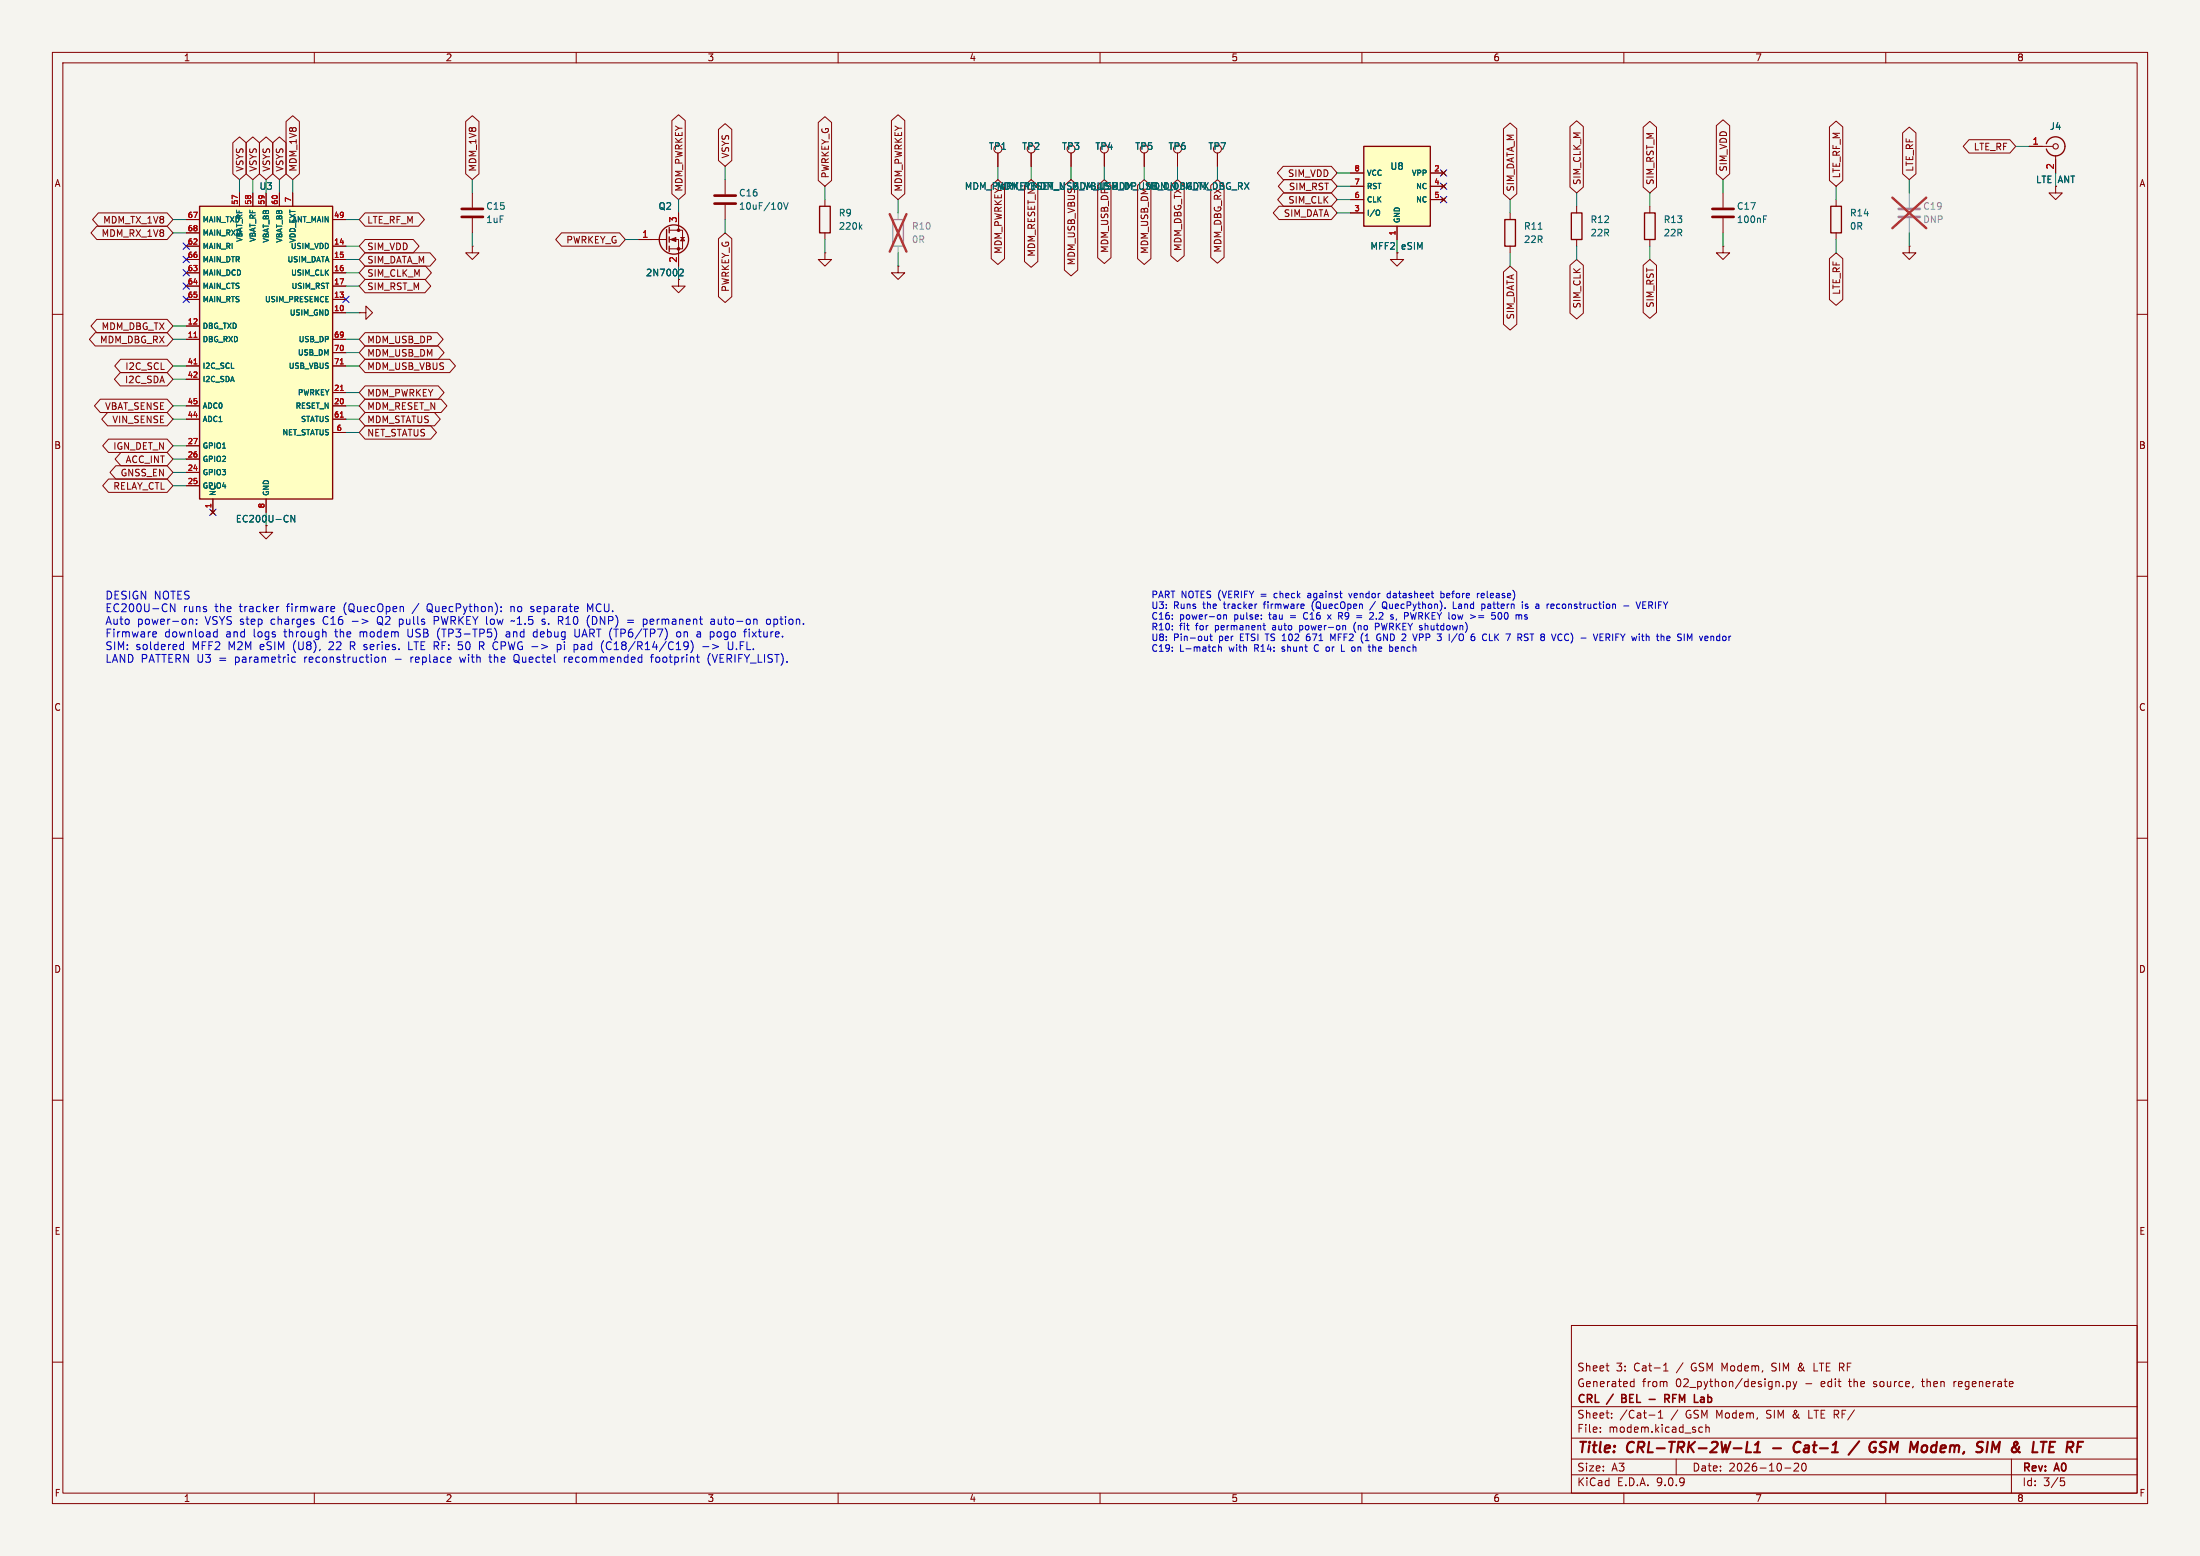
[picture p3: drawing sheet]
<svg xmlns="http://www.w3.org/2000/svg" width="420mm" height="297mm" viewBox="0 0 420 297" stroke-linecap="round" stroke-linejoin="round" font-family="sans-serif">
<path d="M0 0h420v297h-420z" fill="#f5f4ef" stroke="#f5f4ef" stroke-width=".19"/>
<g fill="none" stroke="#840000" stroke-width=".19">
<path d="M10 10h400v277h-400zM12 12h396v273h-396zM60 10v2M110 10v2M160 10v2M210 10v2M260 10v2M310 10v2M360 10v2M157.5 38.1v1.3M328.9 36.8v2.8M157.5 48.3v1.2h1.2l-1.2 1.3-1.3-1.3h1.3"/>
<path d="M157.5 48.3h.1M157.5 44.5v1.2M171.4 50.8v1.3h1.3l-1.3 1.2-1.2-1.2h1.2M171.4 50.8h.1M328.9 41.7v2.8M10 60h2M408 60h2M10 110h2M408 110h2M10 160h2M408 160h2M10 210h2"/>
<path d="M408 210h2M300 253h108v32h-108zM10 260h2M300 278.5h108M300 274.5h108M300 268.5h108M305.5 273.2v.2M305.5 272.5v.1M306.6 260.7h.6M307 261.7h.2M307.7 270.5v.2M307.7 269.8v.1"/>
<path d="M311.4 264.6h.5M311.4 263.8h.5M311.9 263.2v1.5M314.8 270.1h1.1M316.6 270.7h.8M316.6 269.6l.4-.4v1.5M317.6 261.7h.8M317.6 260.6l.4-.4v1.5M320 278.5v3M324.4 273.3h.6M324.4 272.5h.6M325.7 272.5l.2-.1 .3 .1 .1 .9"/>
<path d="M325.7 271.9v1.5M340.4 264.5v.2M341.1 263.8l.4-.1 .3 .3-.1 .6h-.6M341.1 263.7v1.5M342.3 263.7l.4 1M342.5 279.4l.6-.1 .2 .1 .1 .3-1 1.1h1M342.7 264.7l-.4 .5M343 263.7l-.3 1M344.1 279.4l.2-.1a.8 .8 0 0 1 .5 .7 .8 .8 0 0 1-.5 .8l-.2-.2-.2-.4zM345.3 269.2v1.5h.7M346.3 260.2v1.5h.7M366.8 263.7h.6"/>
<path d="M373 263.7v1M373.3 263.7l-.3 .3M384 278.5v6.5M408 260h2M60 285v2M110 285v2M160 285v2M210 285v2M260 285v2M300 281.5h108M310 285v2M340.7 280.2h1.2"/>
<path d="M360 285v2M393.4 282.1h.7M393.5 282.7h.4l.3 .2-.2 .6-.5 .1"/>
</g>
<path d="M333.6 275.2l-.3 2h1M334.9 277.2h1.1M335 275.8l.7-.6-.3 2M338.5 276.4h1.5M343.4 275.2a1.07 1.07 0 0 0-1 .8 1.07 1.07 0 0 0 .6 1.2l.4-.1M354.9 275.1l-2 2.6M357.7 276.3h.4l-.2 .8M358 275.2l.1 .1M358.8 277.1l.7 .1M359.9 275.2l-.7 .1a.46 .46 0 0 0-.3 .5 .46 .46 0 0 0 .4 .4l.3 .1M381.8 275.2l-.9 1.4-.5-1.4-.2 2M388 277.2h1" fill="none" stroke="#840000" stroke-width=".4"/>
<path d="M309.6 266.9h.5M310.1 266.2h-.5v1.5h.6M314.8 267.1h1.2M317.8 267l.7-.1 .2-.2-.1-.4-.2-.1h-.6v1.5M318.2 267l.5 .7M324.7 267.6h.6M324.7 266.8h.6v.9M325.3 267l-.6 .2" fill="none" stroke="#840000" stroke-width=".3"/>
<path d="M326.9 39.9h4.1M326.9 41.4h4.1" fill="none" stroke="#840000" stroke-width=".51"/>
<path d="M164.2 43.3l.3 .5M164.5 42.9l-.4 .5M336.7 41.8h.4M336.7 41.2h.6" fill="none" stroke="#006464" stroke-width=".19"/>
<path d="M170.4 41.9h2.1v5.1h-2.1z" fill="none" stroke="#9c9b98" stroke-width=".25"/>
<path d="M171.4 40.6v1.3M171.4 47v1.3" fill="none" stroke="#9c9b98" stroke-width=".19"/>
<path d="M169.8 40.9l3.3 7.1M173.1 40.9l-3.3 7.1" fill="none" stroke="#e12e31" stroke-width=".46"/>
<path d="M156.5 39.4h2v5.1h-2z" fill="none" stroke="#840000" stroke-width=".25"/>
<path d="M38.1 39.4h25.4v55.9h-25.4z" fill="#ffffc2"/>
<g fill="none" stroke="#840000" stroke-width=".25">
<path d="M38.1 39.4h25.4v55.9h-25.4zM349.5 39.4h2v5.1h-2zM390.7 27.4a1.81 1.81 0 0 1 2.7-1 1.81 1.81 0 0 1 .1 3 1.81 1.81 0 0 1-2.8-1M127.3 43.8v3.8M127.8 43.4v1.1M127.8 45.2v1M127.8 47v1M287.3 41.9h2v5.1h-2zM300 40.6h2v5.1h-2zM313.9 40.6h2.1v5.1h-2.1z"/>
<circle cx="128.7" cy="45.7" r="2.79"/>
</g>
<g fill="none" stroke="#840000" stroke-width=".19">
<path d="M45.7 36.8v2.6M48.3 36.8v2.6M50.8 36.8v2.6M53.3 36.8v2.6M55.9 36.8v2.6M90.2 36.8v2.8M138.4 34.3v2.8M138.4 39.1v2.8M190.5 29.2v2.6M196.8 29.2v2.6M204.5 29.2v2.6M210.8 29.2v2.6"/>
<path d="M218.4 29.2v2.6M224.8 29.2v2.6M232.4 29.2v2.6M301 39.4v1.2M315 39.4v1.2M350.5 38.1v1.3M387.3 27.9h4.6M392.4 35.6v1.2h1.3l-1.3 1.3-1.2-1.3h1.2M392.4 29.7v3.3M35.6 41.9h2.5M35.6 44.5h2.5M35.6 47h2.5"/>
<path d="M35.6 49.5h2.5M35.6 52.1h2.5M35.6 54.6h2.5M35.6 57.2h2.5M63.5 41.9h2.5M63.5 47h2.5M63.5 49.5h2.5M63.5 52.1h2.5M63.5 54.6h2.5M63.5 57.2h2.5M63.5 59.7h2.5M68.6 59.7h1.2v-1.3l1.3 1.3-1.3 1.3v-1.3"/>
<path d="M68.6 59.7h.1M90.2 47v1.3h1.2l-1.2 1.2-1.3-1.2h1.3M90.2 47h.1M90.2 41.7v2.8M121.9 45.7h5.4M127.8 43.9h2.5v3.6h-2.5M127.8 45.7h1.7v5.1M129.5 53.3v1.3h1.3l-1.3 1.3-1.2-1.3h1.2M129.5 40.6v3.3M129.9 45.3h.8M130.3 45.3l.4 .7h-.8zM266.7 48.3v1.2h1.3l-1.3 1.3-1.3-1.3h1.3"/>
<path d="M266.7 48.3h.1M288.3 40.6v1.3M288.3 47v1.3M301 45.7v1.3M315 45.7v1.3M328.9 47v1.3h1.3l-1.3 1.2-1.2-1.2h1.2M328.9 47h.1M350.5 44.5v1.2M364.5 47v1.3h1.3l-1.3 1.2-1.3-1.2h1.3M364.5 47h.1M35.6 62.2h2.5M35.6 64.8h2.5"/>
<path d="M35.6 69.9h2.5M35.6 72.4h2.5M35.6 77.5h2.5M63.5 64.8h2.5M63.5 69.9h2.5M63.5 77.5h2.5M63.5 67.3h2.5M63.5 74.9h2.5M35.6 80h2.5M35.6 85.1h2.5M35.6 87.6h2.5M35.6 90.2h2.5"/>
<path d="M35.6 92.7h2.5M40.3 97.4l.7 .8M40.6 95.3v2.5M41 97.4l-.7 .8M50.8 95.3v2.5M63.5 80h2.5M63.5 82.6h2.5M50.8 100.3v1.3h1.3l-1.3 1.3-1.3-1.3h1.3"/>
</g>
<path d="M37 64.4h.6M37 69.5h.6M65 69.5h.5M65 74.5h.5M65 79.6h.5" fill="none" stroke="#a90000" stroke-width=".19"/>
<path d="M149.2 38.9v.8M149.6 38.7l.4 1.2 .5-1.2M129.9 51.4h.4l.1 .3-.7 .9h.7M293.7 43.8h.7M56.3 98.4v1.2l-.8-1.2v1.2" fill="none" stroke="#006464" stroke-width=".19"/>
<path d="M362.5 39.9h4M362.5 41.4h4" fill="none" stroke="#9c9b98" stroke-width=".51"/>
<path d="M364.5 36.8v2.8M364.5 41.7v2.8" fill="none" stroke="#9c9b98" stroke-width=".19"/>
<path d="M361.3 37.7l6.4 5.9M367.7 37.7l-6.4 5.9" fill="none" stroke="#e12e31" stroke-width=".46"/>
<circle cx="392.4" cy="27.9" r=".51" fill="none" stroke="#840000" stroke-width=".2"/>
<path d="M88.1 39.9h4.1M136.4 37.3h4.1M136.4 38.9h4.1M88.1 41.4h4.1" fill="none" stroke="#840000" stroke-width=".51"/>
<g fill="#840000" stroke="#840000" stroke-width=".19">
<path d="M128 45.7l1-.4v.8z"/>
<circle cx="129.5" cy="43.9" r=".25"/>
<circle cx="129.5" cy="47.5" r=".25"/>
</g>
<path d="M260.3 27.9h12.7v15.3h-12.7z" fill="#ffffc2"/>
<path d="M260.3 27.9h12.7v15.3h-12.7z" fill="none" stroke="#840000" stroke-width=".25"/>
<g fill="none" stroke="#840000" stroke-width=".19">
<path d="M44.4 27.2l1.3-1.1 1.3 1.1v6l-1.3 1.1-1.3-1.1zM45.7 36.8v2.6M47 27.2l1.3-1.1 1.2 1.1v6l-1.2 1.1-1.3-1.1zM48.3 36.8v2.6M49.5 27.2l1.3-1.1 1.3 1.1v6l-1.3 1.1-1.3-1.1zM50.8 36.8v2.6M52.1 27.2l1.2-1.1 1.3 1.1v6l-1.3 1.1-1.2-1.1zM53.3 36.8v2.6M54.6 23.2l1.3-1.1 1.3 1.1v10l-1.3 1.1-1.3-1.1zM55.9 36.8v2.6M88.9 23.2l1.3-1.1 1.2 1.1v10l-1.2 1.1-1.3-1.1zM128.3 23l1.2-1.1 1.3 1.1v14l-1.3 1.1-1.2-1.1z"/>
<path d="M137.2 24.7l1.2-1.1 1.3 1.1v5.9l-1.3 1.2-1.2-1.2zM156.2 23.4l1.3-1.1 1.3 1.1v11l-1.3 1.2-1.3-1.2zM170.2 23l1.2-1.1 1.3 1.1v14l-1.3 1.1-1.2-1.1zM189.2 35.4l1.3-1.1 1.3 1.1v14l-1.3 1.1-1.3-1.1zM190.5 29.2v2.6M195.6 35.4l1.2-1.1 1.3 1.1v14.5l-1.3 1.1-1.2-1.1zM196.8 29.2v2.6M203.2 35.4l1.3-1.1 1.2 1.1v16.2l-1.2 1.1-1.3-1.1zM204.5 29.2v2.6M209.5 35.4l1.3-1.1 1.3 1.1v13.8l-1.3 1.1-1.3-1.1zM210.8 29.2v2.6M217.2 35.4l1.2-1.1 1.3 1.1v14l-1.3 1.1-1.2-1.1z"/>
<path d="M218.4 29.2v2.6M223.5 35.4l1.3-1.1 1.3 1.1v13.4l-1.3 1.1-1.3-1.1zM224.8 29.2v2.6M231.1 35.4l1.3-1.1 1.3 1.1v13.7l-1.3 1.1-1.3-1.1zM232.4 29.2v2.6M244.2 39.4h10l1.1 1.2-1.1 1.3h-10l-1.1-1.3zM245 31.7h9.2l1.1 1.3-1.1 1.3h-9.2l-1.1-1.3zM245 36.8h9.2l1.1 1.3-1.1 1.3h-9.2l-1.1-1.3zM245.1 34.3h9.1l1.1 1.3-1.1 1.2h-9.1l-1.1-1.2zM257.8 33h2.5M257.8 35.6h2.5M257.8 38.1h2.5"/>
<path d="M273 33h2.6M273 35.6h2.6M273 38.1h2.6M275.2 32.6l.8 .8M275.2 35.2l.8 .7M275.2 37.7l.8 .8M276 32.6l-.8 .8M276 35.2l-.8 .7M276 37.7l-.8 .8M287 24.6l1.3-1.1 1.3 1.1v12.4l-1.3 1.1-1.3-1.1zM299.7 24.2l1.3-1.1 1.3 1.1v11.5l-1.3 1.1-1.3-1.1zM313.7 24.3l1.3-1.1 1.2 1.1v11.4l-1.2 1.1-1.3-1.1z"/>
<path d="M327.7 24l1.2-1.1 1.3 1.1v9.2l-1.3 1.1-1.2-1.1zM349.2 24.2l1.3-1.1 1.3 1.1v10.2l-1.3 1.2-1.3-1.2zM363.2 25.4l1.3-1.1 1.3 1.1v7.8l-1.3 1.1-1.3-1.1zM375.9 26.7h7.8l1.1 1.2-1.1 1.3h-7.8l-1.1-1.3zM387.3 27.9h2.6M392.4 30.5v2.5M18.5 43.2h13.4l1.1 1.3-1.1 1.2h-13.4l-1.1-1.2zM18.8 40.6h13.1l1.1 1.3-1.1 1.3h-13.1l-1.1-1.3zM35.6 41.9h2.5M35.6 44.5h2.5M35.6 47h2.5M35.6 49.5h2.5"/>
<path d="M35.6 52.1h2.5M35.6 54.6h2.5M35.6 57.2h2.5M63.5 41.9h2.5M63.5 47h2.5M63.5 49.5h2.5M63.5 52.1h2.5M63.5 54.6h2.5M63.5 57.2h2.5M63.5 59.7h2.5M69.7 53.3h11.4l1.1 1.3-1.1 1.3h-11.4l-1.1-1.3zM69.7 50.8h11.5l1.2 1.3-1.2 1.2h-11.5l-1.1-1.2z"/>
<path d="M69.7 48.3h12.4l1.1 1.2-1.1 1.3h-12.4l-1.1-1.3zM69.7 45.7h9.2l1.1 1.3-1.1 1.3h-9.2l-1.1-1.3zM69.7 40.6h10.2l1.1 1.3-1.1 1.3h-10.2l-1.1-1.3zM107.2 44.4h11.1l1.1 1.3-1.1 1.3h-11.1l-1.1-1.3zM121.9 45.7h2.6M129.5 40.6v2.6M129.5 48.3v2.5M137.2 45.6l1.2-1.1 1.3 1.1v11l-1.3 1.1-1.2-1.1zM257.8 40.6h2.5M266.7 48.3h.1M266.7 43.2v2.5M287 51.9l1.3-1.1 1.3 1.1v10l-1.3 1.1-1.3-1.1z"/>
<path d="M299.7 50.6l1.3-1.1 1.3 1.1v9.2l-1.3 1.1-1.3-1.1zM313.7 50.6l1.3-1.1 1.2 1.1v9.1l-1.2 1.1-1.3-1.1zM349.2 49.4l1.3-1.1 1.3 1.1v7.8l-1.3 1.1-1.3-1.1zM18.2 63.5h13.7l1.1 1.3-1.1 1.2h-13.7l-1.1-1.2zM18.5 61h13.4l1.1 1.2-1.1 1.3h-13.4l-1.1-1.3zM19.1 76.2h12.8l1.1 1.3-1.1 1.2h-12.8l-1.1-1.2zM20.5 78.7h11.4l1.1 1.3-1.1 1.3h-11.4l-1.1-1.3zM23 71.1h8.9l1.1 1.3-1.1 1.3h-8.9l-1.2-1.3zM23 68.6h8.9l1.1 1.3-1.1 1.2h-8.9l-1.1-1.2zM35.6 62.2h2.5M35.6 64.8h2.5M35.6 69.9h2.5"/>
<path d="M35.6 72.4h2.5M35.6 77.5h2.5M63.5 64.8h2.5M63.5 69.9h2.5M63.5 77.5h2.5M63.5 67.3h2.5M63.5 74.9h2.5M69.7 73.7h14l1.1 1.2-1.1 1.3h-14l-1.1-1.3zM69.7 78.7h13.2l1.2 1.3-1.2 1.3h-13.2l-1.1-1.3zM69.7 76.2h14.5l1.1 1.3-1.1 1.2h-14.5l-1.1-1.2zM69.7 66h14l1.1 1.3-1.1 1.3h-14l-1.1-1.3zM69.7 63.5h13.8l1.1 1.3-1.1 1.2h-13.8l-1.1-1.2z"/>
<path d="M69.7 68.6h16.1l1.2 1.3-1.2 1.2h-16.1l-1.1-1.2zM20.7 83.8h11.2l1.1 1.3-1.1 1.3h-11.2l-1.1-1.3zM20.7 91.4h11.2l1.1 1.3-1.1 1.3h-11.2l-1.1-1.3zM22.1 88.9h9.8l1.1 1.3-1.1 1.2h-9.8l-1.1-1.2zM23.1 86.4h8.8l1.1 1.2-1.1 1.3h-8.8l-1.1-1.3zM35.6 80h2.5M35.6 85.1h2.5M35.6 87.6h2.5M35.6 90.2h2.5M35.6 92.7h2.5M40.3 97.4l.7 .8M40.6 95.3v2.5"/>
<path d="M41 97.4l-.7 .8M50.8 95.3v2.5M63.5 80h2.5M63.5 82.6h2.5M69.7 81.3h12.5l1.1 1.3-1.1 1.2h-12.5l-1.1-1.2z"/>
</g>
<path d="M129.9 51.4h.4l.1 .3-.7 .9h.7M263.1 40.1l.3 .3-.1 .6-.2 .1M56.3 98.4v1.2l-.8-1.2v1.2" fill="none" stroke="#006464" stroke-width=".19"/>
<g fill="none" stroke="#009600" stroke-width=".19">
<path d="M45.7 34.3v2.5M48.3 34.3v2.5M50.8 34.3v2.5M53.3 34.3v2.5M55.9 34.3v2.5M90.2 34.3v2.5M129.5 38.1v2.5M138.4 31.8v2.5M157.5 35.6v2.5M171.4 38.1v2.5M190.5 31.8v2.5M196.8 31.8v2.5"/>
<path d="M204.5 31.8v2.5M210.8 31.8v2.5M218.4 31.8v2.5M224.8 31.8v2.5M232.4 31.8v2.5M255.3 38.1h2.5M255.3 35.6h2.5M255.3 33h2.5M288.3 38.1v2.5M301 36.8v2.6M315 36.8v2.6M328.9 34.3v2.5"/>
<path d="M350.5 35.6v2.5M364.5 34.3v2.5M384.8 27.9h2.5M392.4 33v2.6M33 44.5h2.6M33 41.9h2.6M66 41.9h2.6M66 47h2.6M66 49.5h2.6M66 52.1h2.6M66 54.6h2.6M66 59.7h2.6"/>
<path d="M90.2 44.5v2.5M119.4 45.7h2.5M129.5 50.8v2.5M138.4 41.9v2.6M157.5 45.7v2.6M171.4 48.3v2.5M255.3 40.6h2.5M266.7 45.7v2.6M288.3 48.3v2.5M301 47v2.5M315 47v2.5M328.9 44.5v2.5"/>
<path d="M350.5 45.7v2.6M364.5 44.5v2.5M33 72.4h2.6M33 77.5h2.6M33 62.2h2.6M33 64.8h2.6M33 69.9h2.6M66 77.5h2.6M66 64.8h2.6M66 69.9h2.6M66 74.9h2.6M66 67.3h2.6"/>
<path d="M33 80h2.6M33 85.1h2.6M33 92.7h2.6M33 90.2h2.6M33 87.6h2.6M50.8 97.8v2.5M66 80h2.6M66 82.6h2.6"/>
</g>
<g fill="none" stroke="#000084" stroke-width=".19">
<path d="M275 37.5l1.2 1.2M275 35l1.2 1.2M275 32.4l1.2 1.2M276.2 37.5l-1.2 1.2M276.2 35l-1.2 1.2M276.2 32.4l-1.2 1.2M35 51.5l1.2 1.2M35 54l1.2 1.2M35 46.4l1.2 1.2M35 56.5l1.2 1.3M35 48.9l1.2 1.2M36.2 51.5l-1.2 1.2"/>
<path d="M36.2 54l-1.2 1.2M36.2 46.4l-1.2 1.2M36.2 56.5l-1.2 1.3M36.2 48.9l-1.2 1.2M65.4 56.5l1.2 1.3M66.6 56.5l-1.2 1.3M40 97.2l1.2 1.2M41.2 97.2l-1.2 1.2"/>
</g>
<g fill="none" stroke="#0000c2" stroke-width=".19">
<path d="M33.4 115.3v1.5l-.9-1.5v1.5M36.2 118.2v1M36.2 118.3l.2-.1h.3l.1 1M37.5 119v.2M37.5 118.2v.2M53.2 115.8h-.2M63.7 115.8l.2 .3-.7 .2M63.8 116.7l-.1 .1M72 118.2l.1 .8M76.2 118.2v1.5M76.2 119.1l.5 .1M81.6 115.5v1"/>
<path d="M82.9 117.7v1.5M82.9 118.5h.6M95.7 116.6v.2M95.7 115.8v.2M97.5 115.8v1M97.7 115.8l-.2 .1M97.7 118.5l.3 .1 .2-.1M101.3 116.7l.4 .1M101.7 115.8h-.3l-.1 .2 .1 .2 .3 .1M103.7 118.7h.3l.1 .3-.2 .2h-.3M106.6 117.7v1.5M107 118.5l.5 .7"/>
<path d="M107.5 118.2l-.3 .3h-.6M113.1 117.7v1.5h.4M113.2 115.3l-.5 1-.5-1v1.5M119.8 118.4h1.2M119.8 118.8h1.2M124.3 118.2l-.2 .2v.6l.2 .2M124.8 118.5l-.7 .2M135.7 118.2h.6l.1 1M136.4 118.5l-.5 .1a.29 .29 0 0 0-.2 .3 .29 .29 0 0 0 .2 .3l.5-.1M137.1 118.2v.8l.2 .2M146.4 118.3l.2-.1 .4 .1 .1 .6-.1 .2-.4 .1-.2-.2zM147.7 119.1l.5 .1"/>
<path d="M147.7 118.2v1.5M148.2 118.2h-.5M233 117.5v.6M233.6 117.3v.9M233.6 117.5l.2-.2 .3 .1v.8M241.1 119.4h.5M241.3 119v1.1l.3 .1M248.1 119.4v1.3M248.2 119.4l-.1 .1M249.1 117l-.3 .5 .3 .6M249.8 113.3h-.1M249.8 113.6l-.2 .2 .2 .3"/>
<path d="M250.5 115.2l.1 1.1M253.4 117.3l.7 .9M254.1 117.3l-.7 .9M255.6 116.9v1.3M255.9 117.6l.4 .6M256.2 117.5l-.6 .1M256.5 119.4l.4 .2v.6M257.5 113.3l.3 .8 .3-.8M258.6 119.1a1.48 1.48 0 0 0 .2 1.6M259 117.9h1M262 116.9l-.5 .1M262.2 117.2l-.1 .3-.7 .7h.8"/>
<path d="M262.6 119v1.2M262.6 114.8l-1.1 1.6M263.2 119.6h-.6M264 115.1a.85 .85 0 0 0 .2 1h.2M264.1 115.8l.5 .3M265.4 113.3h-.4l-.2 .2 .1 .5h.5M266 117.8v.3M266.6 118.2l-.1 .2M268.1 116.9v1.3M269.3 116.9l.3 1.3M275.1 113.3h.3l.3 .2-.1 .5h-.5M275.1 112.8v1.3"/>
<path d="M277.4 114.9v1.2h.6M282 113.3v.8M282.3 117.9h.9M282.3 117.5h.9M282.4 113.3l-.4 .2M283.2 113.3l-.4 .1v.6l.4 .1M283.4 113.6l-.6 .1M283.4 115.4v.6l-.4 .1M286 117.4v.5l.3 .3 .3-.1 .1-.7M290.6 114.9v.1M290.6 115.3v.8M291.5 117.4l-.3-.1-.1 .2v.2l.4 .1v.3h-.4"/>
<path d="M291.7 115.4l-.3-.1-.2 .2v.2l.5 .1v.3h-.5M296.6 115.4l.1 .2-.6 .1M310 115.7h.9M312.3 114.9l.5 1.2 .4-1.2M313.6 115.5h.4M314.2 114.9h-.6v1.2h.6M29.2 121.5h.6M29.8 120.7l.1 .2-.7 .2M34.5 123.9h.5M34.5 123.1h.5M35 122.5v1.5M40.9 121.5h.6"/>
<path d="M41.5 120.1v1.5M55.7 126.1l.3 .3 .4-.1M55.8 125.5l-.1 .2M62.2 120.7v.9M66.9 122.5v1.5M66.9 123.3h.6M72.2 125.5l.1 .2-.1 .6M73 125.6l.2-.2 .3 .1 .1 .9M73 125.4v1M77.9 120.1v1.2l.1 .2M78 122.5v1.5h.7M78.5 125.4v1"/>
<path d="M78.6 125.5l-.1 .2M83.7 120.3l-.2 .9 .2 .7M87.7 125.4l.3 1M91.9 123.3l.5 .7M92.4 123l-.3 .3h-.6M93.3 125.4h.6M93.5 124.9v1.3l.4 .2M94.7 120.3l.1 .9-.2 .7M97.1 120.6l-.4 .1M97.2 121h-.4a.29 .29 0 0 0-.2 .3 .29 .29 0 0 0 .2 .3h.4M98.2 125.1a1.01 1.01 0 0 0 .3 1.3h.2M98.4 126.1h.3"/>
<path d="M102.4 120.6l-.4 .1-.2 .2 .1 .5 .5 .2M106.4 123v1.5M107 123.1v.8l-.2 .1-.4-.1M107.7 125.4v1M107.9 125.5l-.2 .2M109.7 120.1l.1 1.3 .2 .2 .5-.1M111.1 123.4a.29 .29 0 0 0-.2 .3 .29 .29 0 0 0 .2 .3M115.7 123.4a.58 .58 0 0 0 .3 .5 .58 .58 0 0 0 .6 0M115.8 122.9l-.1 .2M124.4 125.1v1.3M129.3 120.7l-.1 .6 .3 .3 .3-.1 .2-.2-.2-.6M132.2 122.7a1.75 1.75 0 0 1-.3 1.9"/>
<path d="M134.2 123.4h1.1M135.6 124.7a1.72 1.72 0 0 0 0 2.3M136 124.9l.5 1.5M137 120.7v.7M139 122.5v1.2l.3 .3 .4-.1 .2-.2v-1.2M140.6 123.9v.1M143 120.6v1M230.5 121.4v.9M230.5 122.2l-.3 .1M230.9 121.4h.5M231.1 121v1.1l.3 .2M232 123.5h.1"/>
<path d="M232.1 124.3h-.1M232.6 123.1v1.2M233.2 123.7v.6M248.1 120.2h.1M249.4 121.6v.6l.5 .1M249.4 121.6v.1M251 123.2l-.1 .6 .2 .5M254.9 121l-.4 .9-.5-.9v1.3M256.1 124.3h.6M262.1 123.1v1.2M263.2 121l-.3 .3M263.4 121.7h.2l-.1 .5h-.4l-.2-.2"/>
<path d="M265.8 123.5l.1 .2-.1 .6M266.4 123.5v.8M267 123.8l-.6 .1M271 121v1.3M271 121.7h.5M278.2 121l-1.1 1.6M284.3 122.3h.6M289.8 121.7h.5M290.3 121h-.5v1.3M292.1 121h.7M298.9 121.1h.5M298.9 122.2h.5"/>
<path d="M305 121l-.4 1.3M306 121h-.6v1.3M306.6 121.7l.6-.1 .1-.2v-.3l-.7-.1v1.3M306.9 121.7l.4 .6"/>
</g>
<path d="M37 64.4h.6M37 69.5h.6M65 69.5h.5M65 74.5h.5M65 79.6h.5" fill="none" stroke="#a90000" stroke-width=".19"/>
<g font-size="2.8" fill="#840000">
<text x="301" y="277.9">Title:</text>
<text x="310.6" y="277.9">CRL-TRK-2W-L1</text>
<text x="344.1" y="277.9">Cat-1</text>
<text x="355.7" y="277.9">/</text>
<text x="360.1" y="277.9">GSM Modem,</text>
<text x="382.2" y="277.9">SIM</text>
<text x="389.7" y="277.9">&amp;</text>
<text x="394.5" y="277.9">LTE RF</text>
</g>
<g font-size="2.1" fill="#0000c2">
<text x="20" y="114.7">DESIGN NOTES</text>
<text x="20" y="117.2">EC200U-CN</text>
<text x="20" y="119.6">Auto</text>
<text x="26.2" y="119.6">power-on:</text>
<text x="34.9" y="117.2">runs</text>
<text x="39.2" y="119.6">VSYS step</text>
<text x="41.1" y="117.2">the</text>
<text x="45.9" y="117.2">tracker</text>
<text x="52" y="119.6">charges</text>
<text x="55.1" y="117.2">firmware</text>
<text x="62.1" y="119.6">C16</text>
<text x="66" y="117.2">(QuecOpen</text>
<text x="67.7" y="119.6">-&gt;</text>
<text x="72.7" y="119.6">Q2</text>
<text x="77" y="119.6">pulls</text>
<text x="79.4" y="117.2">/</text>
<text x="82.2" y="117.2">QuecPython):</text>
<text x="83.8" y="119.6">PWRKEY low</text>
<text x="98.3" y="117.2">no</text>
<text x="99" y="119.6">~1.5</text>
<text x="102.3" y="117.2">separate</text>
<text x="105" y="119.6">s.</text>
<text x="108.2" y="119.6">R10</text>
<text x="113.3" y="117.2">MCU.</text>
<text x="113.8" y="119.6">(DNP)</text>
<text x="121.7" y="119.6">=</text>
<text x="124.9" y="119.6">permanent</text>
<text x="138" y="119.6">auto-on</text>
<text x="148.8" y="119.6">option.</text>
<text x="20" y="122">Firmware</text>
<text x="20" y="124.4">SIM:</text>
<text x="25.9" y="124.4">soldered</text>
<text x="31.4" y="122">download</text>
<text x="36.7" y="124.4">MFF2</text>
<text x="43.2" y="122">and</text>
<text x="43.8" y="124.4">M2M</text>
<text x="48.5" y="122">logs</text>
<text x="49.9" y="124.4">eSIM</text>
<text x="54.6" y="122">through</text>
<text x="56.4" y="124.4">(U8),</text>
<text x="63.4" y="124.4">22</text>
<text x="64.4" y="122">the</text>
<text x="67.5" y="124.4">R series.</text>
<text x="69.2" y="122">modem</text>
<text x="78.5" y="122">USB</text>
<text x="79" y="124.4">LTE RF: 50</text>
<text x="84.3" y="122">(TP3-TP5)</text>
<text x="93" y="124.4">R CPWG -&gt;</text>
<text x="97.6" y="122">and</text>
<text x="103" y="122">debug</text>
<text x="108.3" y="124.4">pi</text>
<text x="111" y="122">UART (TP6/TP7)</text>
<text x="111.7" y="124.4">pad</text>
<text x="117" y="124.4">(C18/R14/C19)</text>
<text x="130.8" y="122">on</text>
<text x="134.8" y="122">a</text>
<text x="136.5" y="124.4">-&gt;</text>
<text x="137.5" y="122">pogo</text>
<text x="141.6" y="124.4">U.FL.</text>
<text x="144.2" y="122">fixture.</text>
<text x="20" y="126.8">LAND PATTERN U3</text>
<text x="42" y="126.8">=</text>
<text x="45.1" y="126.8">parametric</text>
<text x="58.5" y="126.8">reconstruction</text>
<text x="75.9" y="126.8">-</text>
<text x="79.1" y="126.8">replace</text>
<text x="88.7" y="126.8">with</text>
<text x="94.5" y="126.8">the</text>
<text x="99.3" y="126.8">Quectel</text>
<text x="109" y="126.8">recommended</text>
<text x="125.8" y="126.8">footprint</text>
<text x="136.8" y="126.8">(VERIFY_LIST).</text>
</g>
<g font-size="2.1" fill="#840000">
<text x="301" y="262">Sheet</text>
<text x="308.5" y="262">3:</text>
<text x="311.9" y="262">Cat-1</text>
<text x="320.2" y="262">/</text>
<text x="323.1" y="262">GSM Modem,</text>
<text x="338.8" y="262">SIM &amp;</text>
<text x="347.1" y="262">LTE RF</text>
<text x="301" y="268.2">CRL</text>
<text x="301" y="265">Generated</text>
<text x="306.9" y="268.2">/</text>
<text x="310.3" y="268.2">BEL</text>
<text x="313.5" y="265">from</text>
<text x="319.7" y="268.2">RFM</text>
<text x="319.9" y="265">02_python/design.py</text>
<text x="325.9" y="268.2">Lab</text>
<text x="344.7" y="265">-</text>
<text x="347.9" y="265">edit</text>
<text x="353.4" y="265">the</text>
<text x="358.2" y="265">source,</text>
<text x="367.7" y="265">then</text>
<text x="373.8" y="265">regenerate</text>
<text x="301" y="273.7">File:</text>
<text x="301" y="271">Sheet:</text>
<text x="307.1" y="273.7">modem.kicad_sch</text>
<text x="309.2" y="271">/Cat-1</text>
<text x="319.1" y="271">/</text>
<text x="322" y="271">GSM Modem,</text>
<text x="337.6" y="271">SIM &amp;</text>
<text x="345.9" y="271">LTE RF/</text>
<text x="301" y="281.1">Size:</text>
<text x="307.6" y="281.1">A3</text>
<text x="323" y="281.1">Date:</text>
<text x="330" y="281.1">2026-10-20</text>
<text x="386" y="281.3">Rev:</text>
<text x="392.4" y="281.3">A0</text>
<text x="301" y="283.9">KiCad</text>
<text x="308.7" y="283.9">E.D.A.</text>
<text x="316.3" y="283.9">9.0.9</text>
<text x="386" y="283.9">Id:</text>
<text x="390.1" y="283.9">3/5</text>
</g>
<g font-size="1.8" fill="#840000">
<text x="35" y="11.9">1</text>
<text x="85" y="11.9">2</text>
<text x="135" y="11.9">3</text>
<text x="185" y="11.9">4</text>
<text x="235" y="11.9">5</text>
<text x="285" y="11.9">6</text>
<text x="335" y="11.9">7</text>
<text x="385" y="11.9">8</text>
<text x="376.7" y="28.9">LTE_RF</text>
<text x="10.3" y="35.9">A</text>
<text x="46.7" y="32.9" transform="rotate(-90 46.7 32.9)">VSYS</text>
<text x="49.2" y="32.9" transform="rotate(-90 49.2 32.9)">VSYS</text>
<text x="51.8" y="32.9" transform="rotate(-90 51.8 32.9)">VSYS</text>
<text x="54.3" y="32.9" transform="rotate(-90 54.3 32.9)">VSYS</text>
<text x="56.8" y="32.9" transform="rotate(-90 56.8 32.9)">MDM_1V8</text>
<text x="91.1" y="32.9" transform="rotate(-90 91.1 32.9)">MDM_1V8</text>
<text x="139.4" y="30.3" transform="rotate(-90 139.4 30.3)">VSYS</text>
<text x="158.4" y="34.1" transform="rotate(-90 158.4 34.1)">PWRKEY_G</text>
<text x="245.8" y="34">SIM_VDD</text>
<text x="301.9" y="35.4" transform="rotate(-90 301.9 35.4)">SIM_CLK_M</text>
<text x="315.9" y="35.4" transform="rotate(-90 315.9 35.4)">SIM_RST_M</text>
<text x="329.9" y="32.9" transform="rotate(-90 329.9 32.9)">SIM_VDD</text>
<text x="351.5" y="34.1" transform="rotate(-90 351.5 34.1)">LTE_RF_M</text>
<text x="365.4" y="32.9" transform="rotate(-90 365.4 32.9)">LTE_RF</text>
<text x="392.9" y="35.2">ANT</text>
<text x="408.3" y="35.9">A</text>
<text x="130.5" y="36.7" transform="rotate(-90 130.5 36.7)">MDM_PWRKEY</text>
<text x="172.4" y="36.7" transform="rotate(-90 172.4 36.7)">MDM_PWRKEY</text>
<text x="245" y="41.6">SIM_DATA</text>
<text x="245.8" y="39.1">SIM_CLK</text>
<text x="246" y="36.5">SIM_RST</text>
<text x="289.2" y="36.7" transform="rotate(-90 289.2 36.7)">SIM_DATA_M</text>
<text x="19.3" y="45.4">MDM_RX_1V8</text>
<text x="19.6" y="42.9">MDM_TX_1V8</text>
<text x="70" y="47.9">SIM_VDD</text>
<text x="70" y="42.9">LTE_RF_M</text>
<text x="108" y="46.7">PWRKEY_G</text>
<text x="70" y="53">SIM_CLK_M</text>
<text x="70" y="50.5">SIM_DATA_M</text>
<text x="123.2" y="52.9">2N7002</text>
<text x="211.8" y="48.4" transform="rotate(-90 211.8 48.4)">MDM_USB_DP</text>
<text x="70" y="55.6">SIM_RST_M</text>
<text x="139.4" y="55.8" transform="rotate(-90 139.4 55.8)">PWRKEY_G</text>
<text x="301.9" y="59" transform="rotate(-90 301.9 59)">SIM_CLK</text>
<text x="315.9" y="58.8" transform="rotate(-90 315.9 58.8)">SIM_RST</text>
<text x="351.5" y="56.4" transform="rotate(-90 351.5 56.4)">LTE_RF</text>
<text x="19" y="65.7">MDM_DBG_RX</text>
<text x="19.3" y="63.2">MDM_DBG_TX</text>
<text x="70" y="65.7">MDM_USB_DP</text>
<text x="289.2" y="61.1" transform="rotate(-90 289.2 61.1)">SIM_DATA</text>
<text x="23.8" y="70.8">I2C_SCL</text>
<text x="70" y="68.3">MDM_USB_DM</text>
<text x="70" y="70.8">MDM_USB_VBUS</text>
<text x="23.8" y="73.3">I2C_SDA</text>
<text x="70" y="75.9">MDM_PWRKEY</text>
<text x="20" y="78.4">VBAT_SENSE</text>
<text x="21.3" y="81">VIN_SENSE</text>
<text x="70" y="83.5">NET_STATUS</text>
<text x="70" y="81">MDM_STATUS</text>
<text x="70" y="78.4">MDM_RESET_N</text>
<text x="10.3" y="85.9">B</text>
<text x="21.5" y="86">IGN_DET_N</text>
<text x="23.9" y="88.6">ACC_INT</text>
<text x="408.2" y="85.9">B</text>
<text x="21.5" y="93.7">RELAY_CTL</text>
<text x="22.9" y="91.1">GNSS_EN</text>
<text x="44.9" y="99.9">EC200U-CN</text>
<text x="10.3" y="135.9">C</text>
<text x="408.2" y="135.9">C</text>
<text x="10.3" y="185.9">D</text>
<text x="408.2" y="185.9">D</text>
<text x="10.3" y="235.9">E</text>
<text x="408.3" y="235.9">E</text>
<text x="10.3" y="285.9">F</text>
<text x="35" y="286.9">1</text>
<text x="85" y="286.9">2</text>
<text x="135" y="286.9">3</text>
<text x="185" y="286.9">4</text>
<text x="235" y="286.9">5</text>
<text x="285" y="286.9">6</text>
<text x="335" y="286.9">7</text>
<text x="385" y="286.9">8</text>
<text x="408.3" y="285.9">F</text>
</g>
<g font-size="1.8" fill="#006464">
<text x="188.7" y="28.8">TP1</text>
<text x="195" y="28.8">TP2</text>
<text x="202.6" y="28.8">TP3</text>
<text x="209" y="28.8">TP4</text>
<text x="216.6" y="28.8">TP5</text>
<text x="223" y="28.8">TP6</text>
<text x="230.6" y="28.8">TP7</text>
<text x="391.2" y="25">J4</text>
<text x="265.3" y="32.6">U8</text>
<text x="388.6" y="35.2">LTE</text>
<text x="49.4" y="36.4">U3</text>
<text x="92.7" y="40.2">C15</text>
<text x="125.6" y="40.2">Q2</text>
<text x="141" y="40.2">10uF/10V</text>
<text x="141" y="37.7">C16</text>
<text x="160" y="41.5">R9</text>
<text x="184.1" y="36.4">MDM_PWRKEYMDM_USB_VBUS MDM_USB_DM</text>
<text x="190.2" y="36.4">MDM_RESET_N</text>
<text x="204.5" y="36.4">MDM_USB_DP</text>
<text x="218.6" y="36.4">MDM_DBG_TX</text>
<text x="226.1" y="36.4">MDM_DBG_RX</text>
<text x="331.5" y="40.2">C17</text>
<text x="353.1" y="41.5">R14</text>
<text x="92.7" y="42.8">1uF</text>
<text x="160" y="44">220k</text>
<text x="261.5" y="47.9">MFF2</text>
<text x="267.5" y="47.9">eSIM</text>
<text x="290.8" y="44">R11</text>
<text x="290.8" y="46.6">22R</text>
<text x="303.5" y="42.8">R12</text>
<text x="303.5" y="45.3">22R</text>
<text x="317.5" y="42.8">R13</text>
<text x="317.5" y="45.3">22R</text>
<text x="331.5" y="42.8">100nF</text>
<text x="353.1" y="44">0R</text>
<text x="191.5" y="48.6" transform="rotate(-90 191.5 48.6)">MDM_PWRKEY</text>
<text x="197.8" y="49.1" transform="rotate(-90 197.8 49.1)">MDM_RESET_N</text>
<text x="205.4" y="50.7" transform="rotate(-90 205.4 50.7)">MDM_USB_VBUS</text>
<text x="219.4" y="48.6" transform="rotate(-90 219.4 48.6)">MDM_USB_DM</text>
<text x="225.7" y="48" transform="rotate(-90 225.7 48)">MDM_DBG_TX</text>
<text x="233.4" y="48.3" transform="rotate(-90 233.4 48.3)">MDM_DBG_RX</text>
</g>
<g font-size="1.8" fill="#a90000">
<text x="387.9" y="27.7">1</text>
<text x="392.2" y="32.5" transform="rotate(-90 392.2 32.5)">2</text>
<text x="122.5" y="45.5">1</text>
<text x="129.3" y="42.6" transform="rotate(-90 129.3 42.6)">3</text>
<text x="129.3" y="50.2" transform="rotate(-90 129.3 50.2)">2</text>
</g>
<g font-size="1.8" fill="#939391">
<text x="367" y="40.2">C19</text>
<text x="174" y="46.6">0R</text>
<text x="174" y="44">R10</text>
<text x="367" y="42.8">DNP</text>
</g>
<g font-size="1.8" fill="#0000c2">
<text x="219.7" y="114.5">PART NOTES (VERIFY</text>
<text x="219.7" y="116.6">U3:</text>
<text x="219.7" y="118.6">C16:</text>
<text x="224" y="116.6">Runs</text>
<text x="225.2" y="118.6">power-on</text>
<text x="229.8" y="116.6">the</text>
<text x="233.9" y="116.6">tracker</text>
<text x="235.7" y="118.6">pulse:</text>
<text x="240.9" y="114.5">=</text>
<text x="241.7" y="116.6">firmware</text>
<text x="242.6" y="118.6">tau</text>
<text x="243.7" y="114.5">check</text>
<text x="246.8" y="118.6">=</text>
<text x="249.5" y="118.6">C16</text>
<text x="250.3" y="114.5">against</text>
<text x="251.1" y="116.6">(QuecOpen</text>
<text x="256.6" y="118.6">R9</text>
<text x="258.4" y="114.5">vendor</text>
<text x="262.5" y="116.6">/</text>
<text x="263" y="118.6">2.2</text>
<text x="265" y="116.6">QuecPython).</text>
<text x="265.9" y="114.5">datasheet</text>
<text x="267.2" y="118.6">s,</text>
<text x="270" y="118.6">PWRKEY low</text>
<text x="276.3" y="114.5">before</text>
<text x="278.7" y="116.6">Land</text>
<text x="282.9" y="118.6">&gt;=</text>
<text x="283.5" y="114.5">release)</text>
<text x="284.3" y="116.6">pattern</text>
<text x="287.3" y="118.6">500</text>
<text x="292.3" y="116.6">is</text>
<text x="295.1" y="116.6">a</text>
<text x="297.4" y="116.6">reconstruction</text>
<text x="315" y="116.6">VERIFY</text>
<text x="219.7" y="120.6">R10:</text>
<text x="219.7" y="122.7">U8:</text>
<text x="219.7" y="124.7">C19:</text>
<text x="224" y="122.7">Pin-out</text>
<text x="225.2" y="120.6">fit</text>
<text x="225.2" y="124.7">L-match</text>
<text x="228.4" y="120.6">for</text>
<text x="232.2" y="120.6">permanent</text>
<text x="232.8" y="122.7">per</text>
<text x="234.8" y="124.7">with</text>
<text x="237" y="122.7">ETSI TS 102</text>
<text x="239.7" y="124.7">R14:</text>
<text x="243.4" y="120.6">auto</text>
<text x="245.2" y="124.7">shunt</text>
<text x="248.7" y="120.6">power-on</text>
<text x="250.3" y="122.7">671</text>
<text x="251.6" y="124.7">C or</text>
<text x="255.1" y="122.7">MFF2</text>
<text x="257.1" y="124.7">L on</text>
<text x="259.3" y="120.6">(no</text>
<text x="261.1" y="122.7">(1</text>
<text x="262.8" y="124.7">the</text>
<text x="263.6" y="120.6">PWRKEY shutdown)</text>
<text x="264.3" y="122.7">GND 2</text>
<text x="266.9" y="124.7">bench</text>
<text x="271.7" y="122.7">VPP</text>
<text x="276.5" y="122.7">3</text>
<text x="278.9" y="122.7">I/O</text>
<text x="283.3" y="122.7">6</text>
<text x="285.7" y="122.7">CLK</text>
<text x="290.5" y="122.7">7</text>
<text x="292.8" y="122.7">RST 8</text>
<text x="299.8" y="122.7">VCC)</text>
<text x="305.5" y="122.7">-</text>
<text x="308.2" y="122.7">VERIFY with</text>
<text x="320.7" y="122.7">the</text>
<text x="324.8" y="122.7">SIM</text>
<text x="329.2" y="122.7">vendor</text>
</g>
<g font-size="1.4" fill="#a90000">
<text x="258.5" y="32.8">8</text>
<text x="258.5" y="35.3">7</text>
<text x="273.7" y="32.8">2</text>
<text x="273.7" y="35.3">4</text>
<text x="35.7" y="41.7">67</text>
<text x="45.5" y="39.2" transform="rotate(-90 45.5 39.2)">57</text>
<text x="48" y="39.2" transform="rotate(-90 48 39.2)">58</text>
<text x="50.5" y="39.2" transform="rotate(-90 50.5 39.2)">59</text>
<text x="53.1" y="39.2" transform="rotate(-90 53.1 39.2)">60</text>
<text x="55.6" y="38.7" transform="rotate(-90 55.6 38.7)">7</text>
<text x="63.7" y="41.7">49</text>
<text x="258.5" y="37.8">6</text>
<text x="258.5" y="40.4">3</text>
<text x="273.7" y="37.8">5</text>
<text x="35.7" y="44.2">68</text>
<text x="35.7" y="46.7">62</text>
<text x="63.7" y="46.7">14</text>
<text x="266.4" y="45.1" transform="rotate(-90 266.4 45.1)">1</text>
<text x="35.7" y="49.3">66</text>
<text x="35.7" y="51.8">63</text>
<text x="63.7" y="49.3">15</text>
<text x="63.7" y="51.8">16</text>
<text x="35.7" y="54.4">64</text>
<text x="35.7" y="56.9">65</text>
<text x="63.7" y="54.4">17</text>
<text x="63.7" y="56.9">13</text>
<text x="63.7" y="59.4">10</text>
<text x="35.7" y="62">12</text>
<text x="35.7" y="64.5">11</text>
<text x="63.7" y="64.5">69</text>
<text x="35.7" y="69.6">41</text>
<text x="63.7" y="67.1">70</text>
<text x="63.7" y="69.6">71</text>
<text x="35.7" y="72.1">42</text>
<text x="35.7" y="77.2">45</text>
<text x="63.7" y="74.7">21</text>
<text x="63.7" y="77.2">20</text>
<text x="35.7" y="79.8">44</text>
<text x="63.7" y="79.8">61</text>
<text x="64.2" y="82.3">6</text>
<text x="35.7" y="84.8">27</text>
<text x="35.7" y="87.4">26</text>
<text x="35.7" y="89.9">24</text>
<text x="35.7" y="92.5">25</text>
<text x="40.4" y="97.1" transform="rotate(-90 40.4 97.1)">1</text>
<text x="50.5" y="97.1" transform="rotate(-90 50.5 97.1)">8</text>
</g>
<g font-size="1.4" fill="#006464">
<text x="260.9" y="33.8">VCC</text>
<text x="269.4" y="33.8">VPP</text>
<text x="260.9" y="36.3">RST</text>
<text x="260.9" y="38.8">CLK</text>
<text x="260.9" y="41.4">I/O</text>
<text x="270.2" y="36.3">NC</text>
<text x="270.2" y="38.8">NC</text>
<text x="38.6" y="42.6">MAIN_TXD</text>
<text x="38.6" y="45.2">MAIN_RXD</text>
<text x="38.6" y="47.7">MAIN_RI</text>
<text x="46.5" y="46.3" transform="rotate(-90 46.5 46.3)">VBAT_RF</text>
<text x="49" y="46.3" transform="rotate(-90 49 46.3)">VBAT_RF</text>
<text x="51.5" y="46.5" transform="rotate(-90 51.5 46.5)">VBAT_BB</text>
<text x="54.1" y="46.5" transform="rotate(-90 54.1 46.5)">VBAT_BB</text>
<text x="55.4" y="47.7">USIM_VDD</text>
<text x="55.7" y="42.6">ANT_MAIN</text>
<text x="56.6" y="46.5" transform="rotate(-90 56.6 46.5)">VDD_EXT</text>
<text x="267.4" y="42.7" transform="rotate(-90 267.4 42.7)">GND</text>
<text x="38.6" y="50.3">MAIN_DTR</text>
<text x="38.6" y="52.8">MAIN_DCD</text>
<text x="54.8" y="50.3">USIM_DATA</text>
<text x="55.4" y="52.8">USIM_CLK</text>
<text x="38.6" y="55.3">MAIN_CTS</text>
<text x="38.6" y="57.9">MAIN_RTS</text>
<text x="50.4" y="57.9">USIM_PRESENCE</text>
<text x="55.5" y="55.3">USIM_RST</text>
<text x="38.6" y="63">DBG_TXD</text>
<text x="38.6" y="65.5">DBG_RXD</text>
<text x="55.2" y="60.4">USIM_GND</text>
<text x="56.9" y="65.5">USB_DP</text>
<text x="38.6" y="70.6">I2C_SCL</text>
<text x="55" y="70.6">USB_VBUS</text>
<text x="56.7" y="68">USB_DM</text>
<text x="38.6" y="73.1">I2C_SDA</text>
<text x="56.7" y="75.7">PWRKEY</text>
<text x="38.6" y="78.2">ADC0</text>
<text x="38.6" y="80.7">ADC1</text>
<text x="53.8" y="83.3">NET_STATUS</text>
<text x="56.3" y="78.2">RESET_N</text>
<text x="57.3" y="80.7">STATUS</text>
<text x="38.6" y="85.8">GPIO1</text>
<text x="38.6" y="88.4">GPIO2</text>
<text x="38.6" y="90.9">GPIO3</text>
<text x="38.6" y="93.4">GPIO4</text>
<text x="41.4" y="94.7" transform="rotate(-90 41.4 94.7)">NC</text>
<text x="51.5" y="94.7" transform="rotate(-90 51.5 94.7)">GND</text>
</g>
</svg>
